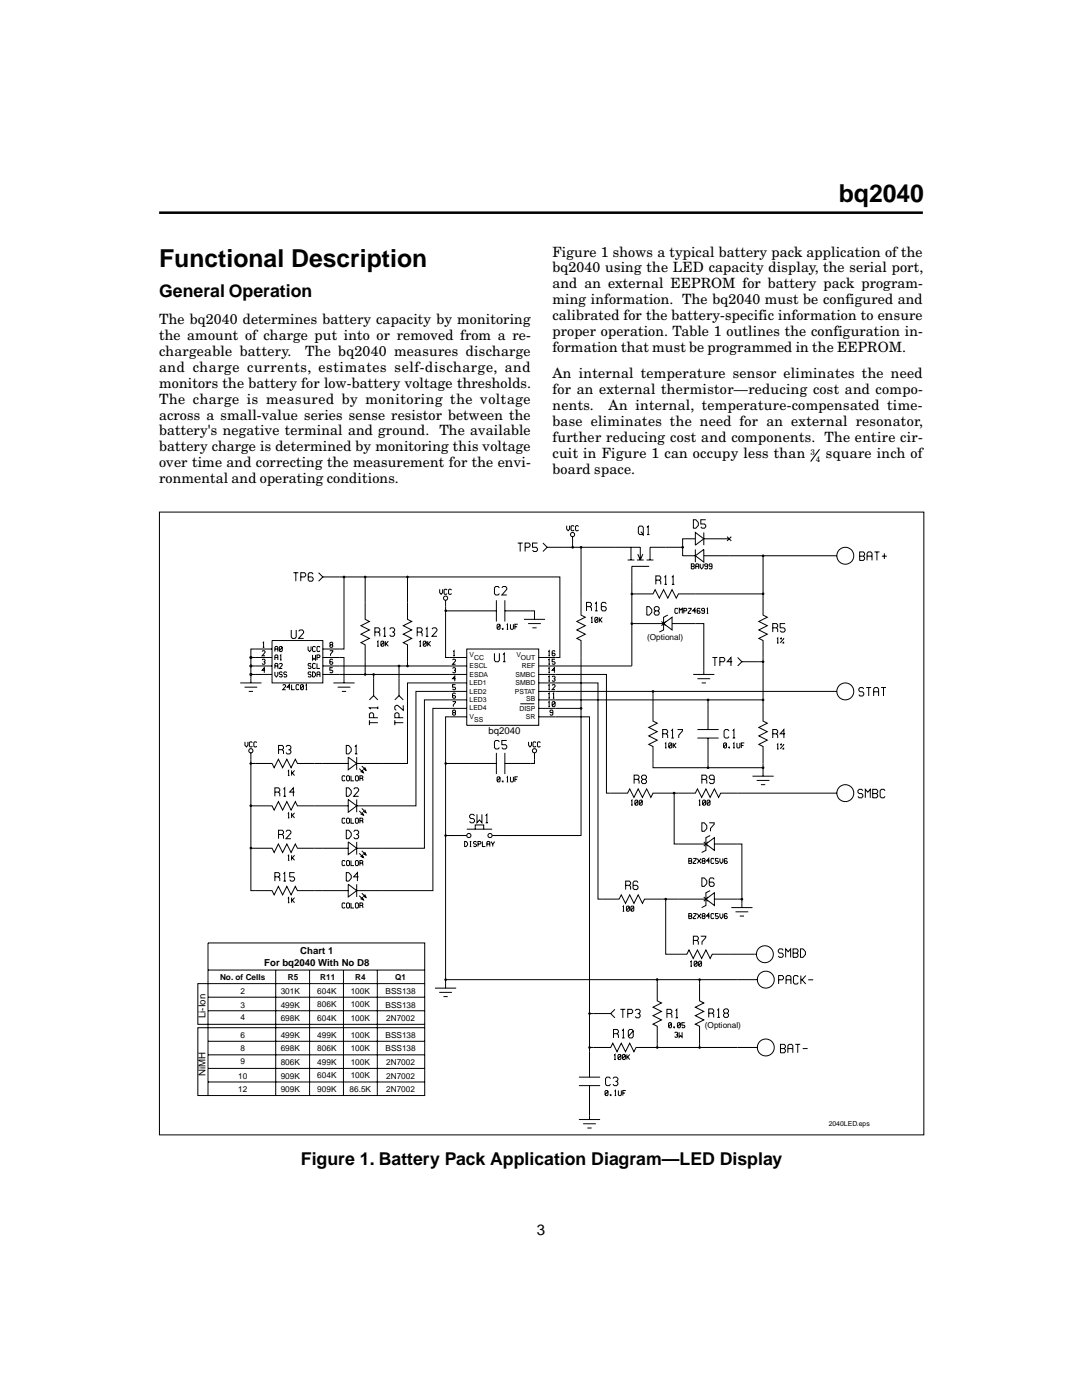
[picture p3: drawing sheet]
<svg xmlns="http://www.w3.org/2000/svg" width="216mm" height="279mm" viewBox="0 0 216 279" stroke-linecap="round" stroke-linejoin="round" font-family="sans-serif">
<path d="M163.5 89.7l-1.7 2.4z" fill="#000"/>
<g fill="none" stroke="#000" stroke-width=".2">
<path d="M163.5 89.7l-1.7 2.4M31.8 102.2h152.5v124.3h-152.5zM58.5 114.3h1M59 114.3v1.7M60 115.1h.8l.2-.2v-.3l-.2-.3h-.8v1.7M62.5 114.6l-.3-.3h-.5l-.2 .3v1.1l.2 .3h.5l.3-.3v-.3l-.3-.3h-.7M63.6 114.3l.8 .8-.8 .9M64.4 115.1h16.9v8.5l.9 .4-1.7 .9 1.7 .8-1.7 .9 1.7 .8-1.7 .9 .8 .4v4.2M68.6 115.1v14.4h-4.2M72.9 115.1v8.5l.8 .4-1.7 .9 1.7 .8-1.7 .9 1.7 .8-1.7 .9 .9 .4v5.9M81.3 115.1h30.4v16.1h-4.2M87.7 117.6v.7l.3 .3 .3-.3v-.7"/>
<path d="M88.9 119.8v11.4h4.2M89.2 117.8l-.1-.2h-.3l-.2 .2v.6l.2 .2h.3l.1-.2M90.1 117.8l-.2-.2h-.3l-.1 .2v.6l.1 .2h.3l.2-.2M99 119.8v4.2M99.6 117.3l-.2-.3h-.5l-.2 .3v1.2l.2 .2h.5l.2-.2M100.1 117.3l.3-.3h.5l.2 .3v.3l-1 1.1h1M100.7 119.8v4.2M103.3 108.4h1M103.8 108.4v1.7M104.8 109.2h.7l.3-.3v-.2l-.3-.3h-.7v1.7M107.2 108.4h-.9v.8h.7l.2 .3v.3l-.2 .3h-.5l-.2-.3M108.3 108.4l.9 .8-.9 .9"/>
<path d="M109.2 109.2h18.6v2.6M113.1 104.9v.7l.3 .3 .3-.3v-.7M114.3 107.1v2.1M114.5 105.1l-.1-.2h-.3l-.1 .2v.7l.1 .1h.3l.1-.1M115.4 105.1l-.1-.2h-.3l-.2 .2v.7l.2 .1h.3l.1-.1M115.9 109.2v13.6l.9 .4-1.7 .8 1.7 .9-1.7 .8 1.7 .9-1.7 .8 .8 .4v13.6M125.2 111.8h1.4M125.9 109.2v2.6M126.1 118.5v14.4h-18.6M127.1 111.8h1.3M127.3 110.6l.5 1.2M127.6 105h.5l.3 .3v1.1l-.3 .3h-.5l-.2-.3v-1.1z"/>
<path d="M127.9 106.1l.5 .6v.3M128.3 110.6l-.5 1.2M129 111.8h1.4M129.1 105.3l.2-.3v1.7M129.1 106.7h.5M129.5 113h-3.4v5.5h4.2l.4-.8 .9 1.7 .8-1.7 .9 1.7 .8-1.7 .8 1.7 .5-.9h16.9v4.3l.8 .4-1.7 .8 1.7 .9-1.7 .8 1.7 .9-1.7 .8 .9 .4v16.1l.8 .4-1.7 .9 1.7 .8-1.7 .9 1.7 .8-1.7 .9 .9 .4v5.9M130.9 115.8h.7l.2-.3v-.3l-.2-.3h-.7v1.7M131.6 115.8l.2 .3v.5M132.6 115.2l.2-.3v1.7M132.6 116.6h.5M134.1 115.2l.2-.3v1.7M134.1 116.6h.5"/>
<path d="M136.2 109.2h-6.5v2.6M137.9 113h.5l.1-.3-.1-.2h-.5v1h.5l.1-.1-.1-.4M138.4 103.7a.93 .93 0 0 1 .9 1.1l-.5 .6h-.4zM138.7 107.5h-2.5v3.4h2.5M138.7 110.9l1.7-1.3v2.6zM138.7 106.3l1.7 1.2-1.7 1.3zM138.7 109.6v2.6M138.8 113.5v-.8l.2-.2h.3l.1 .2v.8M138.8 113h.6M139.7 112.5v.7l.3 .3 .3-.3v-.7M140.4 106.3v2.5M140.4 110.9h26.6"/>
<path d="M140.4 107.5h5.1M140.8 103.7h-1v.9h.8l.2 .2v.3l-.2 .3h-.5l-.3-.3M141.2 113h-.5l-.1-.1 .1-.4h.3l.2 .2v.7l-.2 .1h-.3l-.1-.1M142.1 113h-.5l-.1-.1 .1-.4h.3l.2 .2v.7l-.2 .1h-.3l-.1-.1M145.1 107.1l.8 .9M145.9 107.1l-.8 .9M152.3 110.9v7.6M171.5 111h.8l.2-.3v-.3l-.2-.3h-.8v1.7h.8l.2-.2v-.3l-.2-.3M173 111.8v-1.4l.3-.3h.5l.2 .3v1.4M173 111h1M174.5 110.1h1M175 110.1v1.7"/>
<path d="M176 111h1M176.5 110.4v1.2M47.9 136.3h4.3M48.8 137.1h2.5M49.6 138h.9M50.1 131.2v1.7h4.2M50.1 134.6h4.2M50.1 132.9v3.4M52.3 130l.1-.1h.3l.2 .1-.6 .9h.6M52.3 131.7l.1-.1h.3l.2 .1v.2l-.3 .2M52.4 128.3l.2-.1v1M52.4 129.2h.3"/>
<path d="M52.7 132.1l.2 .1-.2 .4h-.3l-.1-.2M52.9 133.8h-.6l.4-.6v1.1M54.3 127.8h10.1v8.5h-10.1zM54.3 129.5h-4.2v1.7h4.2M54.8 134.1v.7l.3 .3 .3-.3v-.7M54.8 133.4v-.8l.2-.2h.3l.1 .2v.8M54.8 131.7v-.8l.2-.2h.3l.1 .2v.8M54.8 130v-.8l.2-.2h.3l.1 .2v.8M54.8 131.2h.6M54.8 132.9h.6M54.8 129.5h.6M55.7 132.6l.2-.2h.3l.1 .2-.6 .8h.6"/>
<path d="M55.9 130.9l.1-.2v1M55.9 129h.3l.1 .2v.7l-.1 .1h-.3l-.2-.1v-.7zM55.9 131.7h.3M56.3 134.3l-.1-.2h-.3l-.2 .2 .2 .3h.3l.1 .2-.1 .3h-.3l-.2-.2M56.3 129.2l-.6 .7M56.4 136.8l.2-.2h.3l.1 .2-.6 .8h.6M57.2 134.3l-.1-.2h-.3l-.2 .2 .2 .3h.3l.1 .2-.1 .3h-.3l-.2-.2M57.9 137.1h-.6l.4-.5v1M58.1 125.7v1.4l.3 .3h.5l.2-.3v-1.4M58.2 136.6v1h.6M59.6 126l.2-.3h.5l.3 .3v.3l-1 1.1h1M59.7 136.8l-.2-.2h-.3l-.1 .2v.7l.1 .1h.3l.2-.1"/>
<path d="M60.1 136.6h.3l.1 .2v.7l-.1 .1h-.3l-.1-.1v-.7zM60.5 136.8l-.5 .7M61 136.8l.1-.2v1M61 137.6h.3M61.5 129v.7l.3 .3 .3-.3v-.7M62.1 134.3l-.2-.2h-.3l-.1 .2 .1 .3h.3l.2 .2-.2 .3h-.3l-.1-.2M62.1 132.6l-.2-.2h-.3l-.1 .2 .1 .3h.3l.2 .2-.2 .3h-.3l-.1-.2M62.4 134.1a.56 .56 0 0 1 .6 .7l-.3 .3h-.3zM62.4 130.7v1l.3-.3 .3 .3v-1M63 132.6l-.2-.2h-.3l-.1 .2v.6l.1 .2h.3l.2-.2M63 129.2l-.2-.2h-.3l-.1 .2v.7l.1 .1h.3l.2-.1M63.3 135.1v-.8l.1-.2h.3l.1 .2v.8"/>
<path d="M63.3 132.4v1h.5M63.3 131.2h.4l.1-.3-.1-.2h-.4v1M63.3 134.6h.5M63.8 129.2l-.1-.2h-.3l-.1 .2v.7l.1 .1h.3l.1-.1M64.4 131.2h4.2v5.1M64.4 134.6h28.7M64.4 132.9h28.7M65.8 129.9h.6l-.4 .6v.4M66 128.2h.3l.1 .1-.1 .4h-.3l-.2-.2zM66 128.7l-.2 .1 .2 .4h.3l.1-.2-.1-.3M66.4 133.2h-.6v.6h.5l.1 .3-.1 .2h-.3l-.2-.2M66.4 131.7l-.1-.1h-.3l-.2 .1v.7l.2 .2h.3l.1-.4-.1-.1h-.5"/>
<path d="M66.5 136.3h4.3M67.4 137.1h2.5M68.2 138h.9M73.7 139.7l.9-.9 .8 .9M74.6 134.6v4.2M74.8 126.1h.7l.3-.2v-.3l-.3-.3h-.7v1.7M75.3 128.1l.1-.1v1M75.3 129h.3M75.5 126.1l.3 .3v.6M76.2 128h.3l.1 .1v.7l-.1 .2h-.3l-.2-.2v-.7zM76.5 125.6l.3-.3v1.7M76.5 127h.5"/>
<path d="M76.6 128.1l-.6 .7M76.9 128v1M77 128.5l.5 .5M77.5 128l-.6 .5M77.8 125.6l.2-.3h.5l.2 .3v.3l-.2 .2h-.3M78.5 126.1l.2 .3v.3l-.2 .3h-.5l-.2-.3M78.8 139.7l.8-.9 .9 .9M79.6 132.9v5.9M83.2 126.1h.8l.2-.2v-.3l-.2-.3h-.8v1.7M83.7 128.1l.2-.1v1M83.7 129h.3M84 126.1l.2 .3v.6"/>
<path d="M84.6 128h.3l.1 .1v.7l-.1 .2h-.3l-.1-.2v-.7zM85 125.6l.2-.3v1.7M85 127h.5M85 128.1l-.5 .7M85.3 128v1M85.5 128.5l.4 .5M85.9 128l-.6 .5M86.2 125.6l.2-.3h.5l.3 .3v.3l-1 1.1h1M88.9 121.9h10.1M90.3 131.7l.1-.1h.3l.2 .1-.6 .9h.6M90.3 133.4l.1-.2h.3l.2 .2v.2l-.3 .2M90.4 130l.2-.1v1"/>
<path d="M90.4 130.9h.3M90.7 133.8l.2 .1-.2 .4h-.3l-.1-.2M90.9 135.4h-.6l.4-.5v1.1M90.9 136.6h-.6v.5h.4l.2 .2-.2 .3h-.3l-.1-.1M90.9 138.5l-.2-.2h-.3l-.1 .2v.7l.1 .1h.3l.2-.3-.2-.2h-.4M93.1 129.5h14.4v15.3h-14.4zM93.1 136.3h-11.8v16.1h-10.1M93.1 138h-10.1v22.8h-11.8M93.1 139.7h-8.4v29.6h-13.5M98.7 130.4v1.4l.2 .3h.5l.2-.3v-1.4M99.3 124.6h.3l.2 .1v.7l-.2 .2h-.3l-.1-.2v-.7zM99.8 124.7l-.6 .7"/>
<path d="M100.2 125.4h.2v.2h-.2zM100.4 130.7l.2-.3v1.7M100.4 132.1h.5M100.7 121.9h5.9v1.7M101.1 124.7l.2-.1v1M101.1 125.6h.3M101.9 124.6v.8l.1 .2h.3l.1-.2v-.8M102.7 125.1h.5M103.3 124.6h-.6v1M104.5 123.6h4.3M105.4 124.5h2.5M106.2 125.3h.9"/>
<path d="M107.5 136.3h11.8v43.1h4.2l.5-.8 .8 1.7 .9-1.7 .8 1.7 .8-1.7 .9 1.7 .4-.9h12.3M107.5 134.6h13.5v23.7h4.2l.5-.9 .8 1.7 .8-1.7 .9 1.7 .8-1.7 .9 1.7 .4-.8h8.4l.5-.9 .8 1.7 .9-1.7 .8 1.7 .8-1.7 .9 1.7 .4-.8h23.2M107.5 139.7h33.8v5.9M107.5 138h59.5M109.4 138.5l.2-.2v1M109.4 136.8l.2-.2v1M109.4 135.1l.2-.2v1.1M109.4 133.4l.2-.2v1.1M109.4 131.7l.2-.1v1M109.4 130l.2-.1v1M109.4 130.9h.3M109.4 139.3h.3"/>
<path d="M109.4 137.6h.3M109.4 136h.3M109.4 134.3h.3M109.4 132.6h.3M110.2 136.8l.1-.2h.3l.2 .2-.6 .8h.6M110.2 135.1l.1-.2h.3l.2 .4-.3 .1M110.3 138.5l.2-.2v1M110.3 139.3h.3M110.6 135.4l.2 .2-.2 .4h-.3l-.1-.2M110.8 133.8h-.6l.4-.6v1.1M110.8 131.6h-.6v.5h.4l.2 .1-.2 .4h-.3l-.1-.2M110.8 130l-.2-.1h-.3l-.1 .1v.7l.1 .2h.3l.2-.2-.2-.3h-.4"/>
<path d="M117 121.1h.8l.2-.3v-.3l-.2-.3h-.8v1.7M117.8 121.1l.2 .2v.6M118 123.4l.1-.2v1M118 124.2h.3M118.8 120.5l.2-.3v1.7M118.8 121.9h.5M118.8 123.2h.3l.2 .2v.7l-.2 .1h-.3l-.1-.1v-.7zM119.3 123.4l-.6 .7M119.6 123.2v1M119.7 123.7l.5 .5M120.2 123.2l-.6 .5M121 120.5l-.3-.3h-.5l-.2 .3v1.1l.2 .3h.5l.3-.3v-.3l-.3-.2h-.7"/>
<path d="M126.1 124.5h6.3M129.1 121.1a.93 .93 0 0 1 1 1.1l-.5 .6h-.5zM130.3 138v5.9l.8 .4-1.6 .9 1.6 .8-1.6 .9 1.6 .8-1.6 .9 .8 .4v4.2h11v-5.9M130.8 121.1h.5l.2 .2v.3l-.2 .3h-.5l-.3-.3v-.3zM130.8 121.9l-.3 .3v.3l.3 .3h.5l.2-.3v-.3l-.2-.3M132 124l.8 .9M132.4 124.5l1.7-1.3v2.5zM132.5 124.4l-.1 .1M132.8 124l-.8 .9M133.3 122.8l-.9 .4v2.5l-.8 .4M134.1 124.5h6.3v10.1M135.3 121.6l-.2-.2h-.3l-.1 .2v.7l.1 .1h.3l.2-.1"/>
<path d="M135.6 122.4v-1l.2 .3 .3-.3v1M136.4 121.9h.5l.1-.3-.1-.2h-.5v1M137.3 121.4h.6l-.6 .9v.1h.6M138.3 134.6h4.2M138.8 121.9h-.6l.5-.5v1M139.2 135.4h2.5M139.7 121.6l-.2-.2h-.2l-.2 .2v.7l.2 .1h.2l.2-.1-.2-.4h-.4M140 136.3h.9M140.6 121.9h-.5l-.1-.2 .1-.3h.3l.2 .2v.7l-.2 .1h-.3l-.1-.1M141 121.6l.2-.2v1M141 122.4h.3M141.3 139.7h11"/>
<path d="M142.2 131.2h.9M142.6 131.2v1.7M143.6 132.1h.8l.2-.3v-.3l-.2-.3h-.8v1.7M146.1 132.1h-1l.8-.9v1.7M147.2 131.2l.8 .9-.8 .8M148 132.1h4.3M154.2 125.3h.7l.3-.3v-.3l-.3-.2h-.7v1.6M154.9 125.3l.3 .3v.5M155 127.5l.2-.2v1M155 128.3h.3M155.8 127.3h.1v.2h-.1zM156.2 128.2h.2v.1h-.2z"/>
<path d="M156.4 127.3l-.6 1M156.7 124.5h-1v.8h.7l.3 .3v.3l-.3 .2h-.5l-.2-.2M172.4 137.5l-.3-.3h-.5l-.2 .3v.3l.2 .3h.5l.3 .2v.3l-.3 .3h-.5l-.2-.3M172.8 137.2h1M173.3 137.2v1.7M174.3 138.9v-1.4l.3-.3h.5l.2 .3v1.4M174.3 138.1h1M175.8 137.2h1M176.3 137.2v1.7M48.9 148.1v.6l.3 .4 .3-.4v-.6M50.1 152.4h4.2l.4 .8 .8-1.7 .9 1.7 .8-1.7 .9 1.7 .8-1.7 .5 .9h10.1M50.1 150.3v19"/>
<path d="M50.4 148.2l-.2-.1h-.3l-.1 .1v.7l.1 .2h.3l.2-.2M51.2 148.2l-.1-.1h-.3l-.1 .1v.7l.1 .2h.3l.1-.2M54.8 158.1h.8l.2-.3v-.3l-.2-.3h-.8v1.7M55.6 149.6h.7l.3-.3v-.2l-.3-.3h-.7v1.7M55.6 158.1l.2 .3v.5M56.3 149.6l.3 .3v.6M56.6 157.5l.2-.3v1.7M56.6 158.9h.5M57.1 149.1l.2-.3h.5l.2 .3v.2l-.2 .3h-.2M57.4 153.9l.2-.1v1M57.4 154.8h.3M57.8 149.6l.2 .3v.3l-.2 .3h-.5l-.2-.3"/>
<path d="M58.2 153.8v1M58.3 154.3l.5 .5M58.8 153.8l-.6 .5M58.8 158.1h-1l.7-.9v1.7M68.9 155l-.2-.2h-.3l-.1 .2v.7l.1 .1h.3l.2-.1M69.1 157.2a.93 .93 0 0 1 1 1.2l-.5 .5h-.5zM69.1 148.8a.93 .93 0 0 1 1 1.1l-.5 .6h-.5zM69.3 154.8h.3l.1 .2v.7l-.1 .1h-.3l-.2-.1v-.7zM69.5 159.6l1.7 1.2-1.7 1.3zM69.5 151.1l1.7 1.3-1.7 1.2zM70 154.8v1h.6M70.6 157.5l.2-.3h.5l.3 .3v.3l-1 1.1h1"/>
<path d="M70.8 149.1l.3-.3v1.7M70.8 150.5h.5M71.1 154.8h.3l.1 .2v.7l-.1 .1h-.3l-.2-.1v-.7zM71.2 151.1v2.5M71.2 159.6v2.5M71.7 153.4l.8 .8M71.8 155.3h.4l.2-.3-.2-.2h-.4v1M72.2 152.9l.8 .8M72.2 155.3l.2 .5M72.3 153.6l.2 .6-.6-.2M72.8 153.1l.2 .6-.6-.2M73.7 143.7v1"/>
<path d="M73.7 144.2h1.7M74.6 143.2v-.7l-.3-.3h-.3l-.3 .3v.7h1.7M75.4 141.3h-1.7l.3 .2M75.4 141v.5M78.8 144.2h1.7M78.8 143.7v1M79.6 143.2v-.7l-.3-.3h-.2l-.3 .3v.7h1.7M80.5 140.8v1l-1.2-1h-.2l-.3 .2v.5l.3 .3M88.9 152.4h10.1M90.3 140h.6l-.5 .7v.3M90.4 141.7h.3l.2 .2-.2 .3h-.3l-.1-.2zM90.4 142.2l-.1 .2 .1 .3h.3l.2-.1-.2-.4"/>
<path d="M93.1 141.4h-6.7v36.3h-15.2M93.1 143.1h-4.2v54.1M99 150.3v4.2M99.3 155h.3l.2 .2v.7l-.2 .1h-.3l-.1-.1v-.7zM99.6 148.1l-.2-.3h-.5l-.2 .3v1.1l.2 .3h.5l.2-.3M99.8 155.2l-.6 .7M100.2 155.9h.2v.1h-.2zM100.7 150.3v4.2M101.1 155.2l.2-.2v1M101.1 156h.3M101.1 147.8h-1v.8h.8l.2 .3v.3l-.2 .3h-.5l-.3-.3M101.9 155v.9l.1 .1h.3l.1-.1v-.9"/>
<path d="M102.7 155.5h.5M103.3 155h-.6v1M105.5 148.1v.6l.3 .4 .3-.4v-.6M106.6 150.3v2.1h-5.9M106.9 148.2l-.1-.1h-.3l-.1 .1v.7l.1 .2h.3l.1-.2M107.5 141.4h8.4v25.3h-15.2M107.5 143.1h10.1v71.9M107.8 148.2l-.1-.1h-.3l-.2 .1v.7l.2 .2h.3l.1-.2M109.4 140.2l.2-.2v1M109.4 141h.3M110.3 142.2h-.4l-.2-.2 .2-.3h.3l.1 .2v.7l-.1 .1h-.3l-.2-.1M110.3 140h.3l.2 .2v.7l-.2 .1h-.3l-.1-.1v-.7z"/>
<path d="M110.8 140.2l-.6 .7M125.9 159.9l.2-.2v1M126.5 155.5h.8l.2-.2v-.3l-.2-.3h-.8v1.7M126.8 159.7h.3l.2 .2v.6l-.2 .2h-.3l-.1-.2v-.6zM127.3 155.5l.2 .3v.6M127.3 159.9l-.6 .6M127.7 159.7h.3l.2 .2v.6l-.2 .2h-.3l-.1-.2v-.6zM128.2 159.9l-.6 .6M128.3 154.7h.5l.2 .3v.3l-.2 .2h-.5l-.3-.2v-.3zM128.3 155.5l-.3 .3v.3l.3 .3h.5l.2-.3v-.3l-.2-.3M132.2 146.4h.8l.2-.2v-.3l-.2-.3h-.8v1.7M132.7 148.4l.1-.1v1"/>
<path d="M132.7 149.3h.3M133 146.4l.2 .3v.6M133.6 148.3h.3l.1 .1v.7l-.1 .2h-.3l-.2-.2v-.7zM134 145.9l.2-.3v1.7M134 147.3h.5M134 148.4l-.6 .7M134.3 148.3v1M134.5 148.8l.4 .5M134.5 158.3v10.1h6.4M134.9 148.3l-.6 .5M135.2 145.6h1v.3l-.8 .8v.6M139.2 147.3h4.2"/>
<path d="M139.2 145.6h4.2M139.5 159.9l.1-.2v1M140 155.5h.8l.2-.2v-.3l-.2-.3h-.8v1.7M140.4 159.7h.2l.2 .2v.6l-.2 .2h-.2l-.2-.2v-.6zM140.8 155.5l.2 .3v.6M140.8 159.9l-.6 .6M141.2 159.7h.3l.2 .2v.6l-.2 .2h-.3l-.1-.2v-.6zM141.3 153.2h11M141.7 159.9l-.6 .6M142.5 155.5h-.7l-.3-.2v-.3l.3-.3h.5l.2 .3v1.1l-.2 .3h-.5l-.3-.3M144.5 148.3h.3l.2 .1v.7l-.2 .2h-.3l-.1-.2v-.7zM145 148.4l-.6 .7"/>
<path d="M145.4 149.1h.2v.2h-.2zM145.5 145.9l-.3-.3h-.5l-.2 .3v1.1l.2 .3h.5l.3-.3M146.2 145.9l.2-.3v1.7M146.2 147.3h.5M146.3 148.4l.1-.1v1M146.3 149.3h.3M147 148.3v.8l.2 .2h.3l.1-.2v-.8M147.9 148.8h.5M148.5 148.3h-.6v1M150.1 154.9h4.3M151 155.8h2.5M151.8 156.6h.9"/>
<path d="M154.2 146.4h.7l.3-.2v-.3l-.3-.3h-.7v1.7M154.9 146.4l.3 .3v.6M155 148.6l.2-.1v1M155 149.5h.3M155.8 148.5h.1v.1h-.1zM156.2 149.3h.2v.2h-.2zM156.4 148.5l-.6 1M156.7 146.4h-1l.7-.8v1.7M172.2 157.8l-.3-.3h-.5l-.2 .3v.3l.2 .3h.5l.3 .3v.2l-.3 .3h-.5l-.2-.3M172.7 159.2v-1.7l.5 .6 .5-.6v1.7M174.1 158.4h.8l.2-.3v-.3l-.2-.3h-.8v1.7h.8l.2-.3v-.2l-.2-.3M176.6 157.8l-.2-.3h-.5l-.3 .3v1.1l.3 .3h.5l.2-.3"/>
<path d="M50.1 160.8h4.2l.4 .9 .8-1.7 .9 1.7 .8-1.7 .9 1.7 .8-1.7 .5 .8h10.1M54.8 175h.8l.2-.3v-.3l-.2-.2h-.8v1.6M55.6 175l.2 .3v.5M55.6 166.5h.7l.3-.2v-.3l-.3-.3h-.7v1.7M56.3 166.5l.3 .3v.6M56.6 174.4l.2-.2v1.6M56.6 175.8h.5M57.1 166l.2-.3h.5l.2 .3v.3l-.9 1.1h.9M57.4 179.3l.2-.2v1.1M57.4 170.9l.2-.2v1M57.4 162.4l.2-.2v1M57.4 171.7h.3"/>
<path d="M57.4 163.2h.3M58.2 162.2v1M58.2 170.7v1M58.2 179.1v1.1M58.3 179.6l.5 .6M58.3 171.2l.5 .5M58.3 162.7l.5 .5M58.8 179.1l-.6 .5M58.8 170.7l-.6 .5M58.8 162.2l-.6 .5M58.8 174.2h-1v.8h.7l.3 .3v.3l-.3 .2h-.5l-.2-.2M68.9 163.4l-.2-.1h-.3l-.1 .1v.7l.1 .2h.3l.2-.2"/>
<path d="M68.9 171.9l-.2-.2h-.3l-.1 .2v.7l.1 .2h.3l.2-.2M69.1 165.7a.93 .93 0 0 1 1 1.1l-.5 .6h-.5zM69.1 174.2a.93 .93 0 0 1 1 1.1l-.5 .5h-.5zM69.3 163.3h.3l.1 .1v.7l-.1 .2h-.3l-.2-.2v-.7zM69.3 171.7h.3l.1 .2v.7l-.1 .2h-.3l-.2-.2v-.7zM69.5 169.3h-10.1l-.5-.9-.8 1.7-.9-1.7-.8 1.7-.9-1.7-.8 1.7-.4-.8h-4.2v8.4h4.2l.4 .9 .8-1.7 .9 1.7 .8-1.7 .9 1.7 .8-1.7 .5 .8h10.1M69.5 168l1.7 1.3-1.7 1.3zM69.5 176.5l1.7 1.2-1.7 1.3zM70 163.3v1h.6M70 171.7v1.1h.6M70.6 166l.2-.3h.5l.3 .3v.3l-.3 .2h-.2M71.1 163.3h.3l.1 .1v.7l-.1 .2h-.3l-.2-.2v-.7z"/>
<path d="M71.1 171.7h.3l.1 .2v.7l-.1 .2h-.3l-.2-.2v-.7zM71.2 168v2.6M71.2 176.5v2.5M71.3 166.5l.3 .3v.3l-.3 .3h-.5l-.2-.3M71.6 175h-1l.7-.8v1.6M71.7 161.8l.8 .9M71.7 170.3l.8 .8M71.7 178.8l.8 .8M71.8 163.8h.4l.2-.4-.2-.1h-.4v1M71.8 172.2h.4l.2-.3-.2-.2h-.4v1.1M72.2 161.3l.8 .9M72.2 169.8l.8 .8"/>
<path d="M72.2 178.3l.8 .8M72.2 163.8l.2 .5M72.2 172.2l.2 .6M72.3 162.1l.2 .6-.6-.3M72.3 170.6l.2 .5-.6-.2M72.3 179l.2 .6-.6-.2M72.8 161.6l.2 .6-.6-.3M72.8 170l.2 .6-.6-.2M72.8 178.5l.2 .6-.6-.3M88.9 166.7h4.2M92.7 167.9a.57 .57 0 0 1 .6 .7l-.3 .3h-.3zM93.1 165.5h5.1"/>
<path d="M93.7 168.9h.3M93.7 167.9h.3M93.9 167.9v1M94.7 162.8l-.3-.3h-.5l-.2 .3v.3l.2 .3h.5l.3 .2v.3l-.3 .3h-.5l-.2-.3M94.8 165.5v-.9h1.7v.9M95.1 168.1l-.2-.2h-.3l-.1 .4 .1 .1h.3l.2 .4-.2 .1h-.3l-.1-.1M95.2 162.5v1.7l.5-.6 .5 .6v-1.7M95.4 168.4h.4l.2-.3-.2-.2h-.4v1M96.3 167.9v1h.6M96.9 162.8l.2-.3v1.7M96.9 164.2h.5M97.1 168.9v-.8l.2-.2h.3l.1 .2v.8"/>
<path d="M97.1 168.4h.6M98 167.9l.3 .5 .3-.5M98.2 166.7h3.4M98.3 168.4v.5M124.8 176.7h.8l.2-.3v-.3l-.2-.3h-.8v1.7M125.6 176.7l.2 .3v.5M125.9 160.7h.3M127.3 176.1l-.2-.3h-.5l-.3 .3v1.2l.3 .2h.5l.2-.2v-.3l-.2-.3h-.8M132.8 179.4v11h4.3l.4-.8 .8 1.7 .9-1.7 .8 1.7 .9-1.7 .8 1.7 .4-.9h8.8M137.4 171.8h.5l.1-.3-.1-.2h-.5v1h.5l.1-.1-.1-.4M138.3 171.3h.6l-.6 .9v.1h.6M139.2 171.3l.6 1"/>
<path d="M139.5 160.7h.3M139.8 171.3l-.6 1M140 164.2a.93 .93 0 0 1 1 1.1l-.5 .6h-.5zM140 175.2a.93 .93 0 0 1 1 1.1l-.5 .6h-.5zM140.2 171.3h.3l.2 .2-.2 .3h-.3l-.1-.1zM140.2 171.8l-.1 .2 .1 .3h.3l.2-.1-.2-.4M140.4 168l.9 .9M140.4 179l.9 .9M140.9 168.4l1.6-1.2v2.5zM140.9 179.4l1.6-1.2v2.5zM140.9 168.4l-.1 .1M140.9 179.4l-.1 .1"/>
<path d="M141.3 168l-.9 .9M141.3 179l-.9 .9M141.5 164.2h1v.3l-.7 .8v.6M141.6 171.8h-.6l.4-.5v1M141.7 166.7l-.8 .5v2.5l-.9 .4M141.7 177.7l-.8 .5v2.5l-.9 .4M142.5 171.5l-.2-.2h-.3l-.1 .2v.7l.1 .1h.3l.2-.1M142.5 175.5l-.2-.3h-.5l-.3 .3v1.1l.3 .3h.5l.2-.3v-.3l-.2-.2h-.8M142.5 168.4h5.5v12.7M142.5 179.4h5.5M143.3 171.3h-.5v.5h.4l.1 .2-.1 .3h-.3l-.1-.1M143.6 171.3v.7l.3 .3 .3-.3v-.7"/>
<path d="M145.1 171.5l-.1-.2h-.3l-.2 .2v.7l.2 .1h.3l.1-.3-.1-.2h-.5M41.5 188.2h43.2v30.4h-43.2zM41.5 193.6h43.2M41.5 199h43.2M55 193.6v25M57.4 180.2h.3M61.8 193.6v25M68.5 193.6v25M68.9 180.4l-.2-.2h-.3l-.1 .2v.6l.1 .2h.3l.2-.2M69.3 180.2h.3l.1 .2v.6l-.1 .2h-.3l-.2-.2v-.6zM70 180.2v1h.6M71.1 180.2h.3l.1 .2v.6l-.1 .2h-.3l-.2-.2v-.6z"/>
<path d="M71.8 180.7h.4l.2-.3-.2-.2h-.4v1M72.2 180.7l.2 .5M75.3 193.6v25M84.7 196.3h-45.2v8.1h45.2M86.8 197.2h4.2M87.6 198h2.6M88.5 198.9h.8M88.9 195.5h62.2M124.3 181l.1-.2v1M124.3 181.8h.3M125.1 180.8h.3l.2 .2v.7l-.2 .1h-.3l-.1-.1v-.7zM125.6 181l-.6 .7"/>
<path d="M126 180.8h.3l.2 .2v.7l-.2 .1h-.3l-.1-.1v-.7zM126.5 181l-.6 .7M131.1 195.5v4.2l.9 .5-1.7 .8 1.7 .9-1.7 .8 1.7 .8-1.7 .9 .8 .4v4.2M137.4 182.8h.5l.1-.3-.1-.2h-.5v1h.5l.1-.1-.1-.4M137.8 192l.1-.2v1M137.8 192.8h.3M138.3 182.3h.6l-.6 .9v.1h.6M138.4 187.7h.7l.2-.3v-.3l-.2-.3h-.7v1.7M138.7 191.8h.3l.1 .2v.7l-.1 .1h-.3l-.2-.1v-.7zM139.1 187.7l.2 .3v.5M139.1 192l-.6 .7M139.2 182.3l.6 1"/>
<path d="M139.5 191.8h.3l.2 .2v.7l-.2 .1h-.3l-.1-.1v-.7zM139.6 195.5v4.2l.8 .5-1.7 .8 1.7 .9-1.7 .8 1.7 .8-1.7 .9 .9 .4v4.2M139.8 182.3l-.6 1M139.8 186.8h1v.3l-.7 .9v.5M140 192l-.6 .7M140.2 182.3h.3l.2 .2-.2 .3h-.3l-.1-.1zM140.2 182.8l-.1 .2 .1 .3h.3l.2-.1-.2-.4M141.6 182.8h-.6l.4-.5v1M142.5 182.5l-.2-.2h-.3l-.1 .2v.7l.1 .1h.3l.2-.1M143.3 182.3h-.5v.5h.4l.1 .2-.1 .3h-.3l-.1-.1M143.6 182.3v.7l.3 .3 .3-.3v-.7M145.1 182.5l-.1-.2h-.3l-.2 .2v.7l.2 .1h.3l.1-.3-.1-.2h-.5"/>
<path d="M145.9 181.1h4.2M146.8 182h2.5M147.6 182.8h.9M155.4 195.5h.7l.2-.2v-.3l-.2-.3h-.7v1.7M156.3 189.6l-.3-.2h-.5l-.2 .2v.3l.2 .3h.5l.3 .3v.3l-.3 .3h-.5l-.2-.3M156.8 191.1v-1.7l.5 .5 .5-.5v1.7M156.8 196.4v-1.4l.3-.3h.5l.2 .3v1.4M156.8 195.5h1M158.2 190.2h.8l.2-.3v-.3l-.2-.2h-.8v1.7h.8l.2-.3v-.3l-.2-.3M159.3 195l-.2-.3h-.5l-.3 .3v1.1l.3 .3h.5l.2-.3M159.7 189.4a.93 .93 0 0 1 1 1.1l-.5 .6h-.5zM159.8 194.7v1.7"/>
<path d="M160 195.5l.8 .9M160.8 194.7l-.8 .8h-.2M161.3 195.5h1M41.5 207.8h43.2M41.5 201.7h43.2M41.5 210.5h43.2M41.5 213.2h43.2M41.5 215.9h43.2M84.7 205.1h-45.2v13.5h2M115.5 215h4.2M115.5 216.7h4.2M117.6 209h4.3l.4-.8 .8 1.7 .9-1.7 .8 1.7 .9-1.7 .8 1.7 .4-.9h24.2"/>
<path d="M117.6 202.3h4.3M117.6 216.7v6.7M120.9 217.6h.3l.1 .2v.7l-.1 .1h-.3l-.2-.1v-.7zM121.3 217.8l-.6 .7M121.8 218.5h.1v.1h-.1zM121.8 215.2l-.2-.2h-.5l-.3 .2v1.2l.3 .3h.5l.2-.3M122.3 215.2l.3-.2h.5l.2 .2v.3l-.2 .3h-.3M122.4 206.3h.8l.2-.3v-.3l-.2-.2h-.8v1.6M122.6 210.6l.1-.2v1.1M122.6 211.5h.3M122.7 217.8l.1-.2v1M122.7 218.6h.3"/>
<path d="M122.7 201.4l-.8 .9 .8 .8M123.1 215.8l.2 .3v.3l-.2 .3h-.5l-.3-.3M123.2 206.3l.2 .3v.5M123.4 217.6v.9l.1 .1h.3l.2-.1v-.9M123.5 210.4h.3l.1 .2v.7l-.1 .2h-.3l-.2-.2v-.7zM123.8 201.4h1M123.9 210.6l-.6 .7M124.1 205.7l.3-.2v1.6M124.1 207.1h.5M124.3 201.4v1.7M124.3 218.1h.4M124.3 210.4h.3l.2 .2v.7l-.2 .2h-.3l-.1-.2v-.7z"/>
<path d="M124.8 210.6l-.6 .7M124.9 217.6h-.6v1M125.1 210.4v1.1M125.2 210.9l.5 .6M125.3 202.3h.7l.3-.3v-.3l-.3-.3h-.7v1.7M125.6 205.5h.5l.3 .2v1.2l-.3 .2h-.5l-.2-.2v-1.2zM125.7 210.4l-.6 .5M126.4 205.7l-1 1.2M126.7 201.7l.3-.3h.5l.2 .3v.3l-.2 .3h-.3M127.5 202.3l.2 .3v.2l-.2 .3h-.5l-.3-.3M133.1 202.3h.7l.3-.3v-.3l-.3-.3h-.7v1.7M133.6 204.1h.2l.2 .2v.6l-.2 .2h-.2l-.2-.2v-.6z"/>
<path d="M133.8 202.3l.3 .3v.5M134 204.3l-.6 .6M134.4 204.9h.2v.2h-.2zM134.6 206.2l.2-.2h.3l.1 .3-.3 .2M134.8 201.7l.2-.3v1.7M134.8 203.1h.5M135.1 206.5l.1 .2-.1 .3h-.3l-.2-.2M135.3 204.1h.3l.2 .2v.6l-.2 .2h-.3l-.1-.2v-.6zM135.5 206v1l.3-.3 .3 .3v-1M135.8 204.3l-.6 .6M136.7 204.1h-.6v.5h.4l.2 .2-.2 .3h-.3l-.1-.2M141.4 202.2h.8l.2-.3v-.3l-.2-.2h-.8v1.6"/>
<path d="M142.2 202.2l.2 .3v.5M143.1 201.6l.3-.2v1.6M143.1 203h.5M144.6 201.4h.5l.3 .2v.3l-.3 .3h-.5l-.2-.3v-.3zM144.6 202.2l-.2 .3v.3l.2 .2h.5l.3-.2v-.3l-.3-.3M155.7 209.3h.8l.2-.3v-.3l-.2-.3h-.8v1.7h.8l.2-.3v-.3l-.2-.2M157.2 210.1v-1.4l.3-.3h.5l.2 .3v1.4M157.2 209.3h1M158.7 208.4h1M159.2 208.4v1.7M160.2 209.3h1M115.5 223.4h4.2"/>
<path d="M116.4 224.3h2.5M117.2 225.1h.9"/>
<circle cx="88.9" cy="119.4" r=".42"/>
<circle cx="114.3" cy="106.7" r=".42"/>
<circle cx="168.7" cy="110.9" r="1.69"/>
<circle cx="50.1" cy="132.9" r=".21"/>
<circle cx="50.1" cy="134.6" r=".21"/>
<circle cx="50.1" cy="131.2" r=".21"/>
<circle cx="168.7" cy="138" r="1.69"/>
<circle cx="50.1" cy="149.8" r=".42"/>
<circle cx="106.6" cy="149.8" r=".42"/>
<circle cx="168.7" cy="158.3" r="1.69"/>
<circle cx="93.6" cy="166.7" r=".42"/>
<circle cx="97.8" cy="166.7" r=".42"/>
<circle cx="152.6" cy="190.4" r="1.69"/>
<circle cx="152.8" cy="195.5" r="1.69"/>
<circle cx="152.8" cy="209" r="1.69"/>
</g>
<path d="M31.7 42.4h152.4" fill="none" stroke="#000" stroke-width=".51"/>
<g fill="#000">
<circle cx="68.6" cy="115.2" r=".26"/>
<circle cx="72.9" cy="115.2" r=".26"/>
<circle cx="81.3" cy="115.2" r=".26"/>
<circle cx="114.3" cy="109.2" r=".26"/>
<circle cx="115.9" cy="109.2" r=".26"/>
<circle cx="126.1" cy="118.5" r=".26"/>
<circle cx="136.2" cy="109.2" r=".26"/>
<circle cx="152.3" cy="110.9" r=".26"/>
<circle cx="152.3" cy="118.5" r=".26"/>
<circle cx="72.9" cy="134.6" r=".26"/>
<circle cx="74.6" cy="134.6" r=".26"/>
<circle cx="79.6" cy="132.9" r=".26"/>
<circle cx="81.3" cy="132.9" r=".26"/>
<circle cx="88.9" cy="121.9" r=".26"/>
<circle cx="126.1" cy="124.5" r=".26"/>
<circle cx="130.3" cy="138" r=".26"/>
<circle cx="141.3" cy="139.7" r=".26"/>
<circle cx="152.3" cy="132.1" r=".26"/>
<circle cx="152.3" cy="139.7" r=".26"/>
<circle cx="50" cy="152.4" r=".26"/>
<circle cx="88.9" cy="152.4" r=".26"/>
<circle cx="115.9" cy="141.4" r=".26"/>
<circle cx="134.5" cy="158.3" r=".26"/>
<circle cx="141.3" cy="153.2" r=".26"/>
<circle cx="152.3" cy="153.2" r=".26"/>
<circle cx="50" cy="160.8" r=".26"/>
<circle cx="50.1" cy="169.2" r=".26"/>
<circle cx="88.9" cy="166.8" r=".26"/>
<circle cx="132.8" cy="179.4" r=".26"/>
<circle cx="148" cy="179.5" r=".26"/>
<circle cx="88.9" cy="195.5" r=".26"/>
<circle cx="131.1" cy="195.5" r=".26"/>
<circle cx="139.6" cy="195.5" r=".26"/>
<circle cx="117.6" cy="202.3" r=".26"/>
<circle cx="117.6" cy="209" r=".26"/>
<circle cx="131.1" cy="209" r=".26"/>
<circle cx="139.6" cy="209" r=".26"/>
</g>
<path d="M103.8 140.5h2.8z" fill="#000" stroke="#000" stroke-width=".2"/>
<g font-size="4.9">
<text x="167.4" y="40.3">bq2040</text>
<text x="31.7" y="53.2">Functional Description</text>
</g>
<g font-size="3.5">
<text x="31.7" y="59.3">General Operation</text>
<text x="60" y="232.4">Figure 1. Battery Pack Application Diagram—LED Display</text>
</g>
<text font-size="3" x="107.1" y="246.4">3</text>
<g font-size="2.8">
<text x="110.2" y="51.2">Figure 1 shows a typical battery pack application of the</text>
<text x="110.2" y="54.4">bq2040 using the LED capacity display, the serial port,</text>
<text x="110.2" y="57.6">and an external EEPROM for battery pack program-</text>
<text x="31.7" y="64.7">The bq2040 determines battery capacity by monitoring</text>
<text x="110.2" y="60.7">ming information. The bq2040 must be configured and</text>
<text x="110.2" y="63.9">calibrated for the battery-specific information to ensure</text>
<text x="31.7" y="67.9">the amount of charge put into or removed from a re-</text>
<text x="31.7" y="71">chargeable battery.</text>
<text x="60.9" y="71">The bq2040 measures discharge</text>
<text x="110.2" y="67.1">proper operation. Table 1 outlines the configuration in-</text>
<text x="110.2" y="70.3">formation that must be programmed in the EEPROM.</text>
<text x="31.7" y="74.2">and charge currents, estimates self-discharge, and</text>
<text x="31.7" y="77.4">monitors the battery for low-battery voltage thresholds.</text>
<text x="110.2" y="75.5">An internal temperature sensor eliminates the need</text>
<text x="31.7" y="80.6">The charge is measured by monitoring the voltage</text>
<text x="31.7" y="83.7">across a small-value series sense resistor between the</text>
<text x="110.2" y="78.7">for an external thermistor—reducing cost and compo-</text>
<text x="110.2" y="81.9">nents.</text>
<text x="121.4" y="81.9">An internal, temperature-compensated time-</text>
<text x="31.7" y="86.9">battery's negative terminal and ground.</text>
<text x="87.7" y="86.9">The available</text>
<text x="110.2" y="85.1">base eliminates the need for an external resonator,</text>
<text x="110.2" y="88.2">further reducing cost and components. The entire cir-</text>
<text x="31.7" y="90.1">battery charge is determined by monitoring this voltage</text>
<text x="31.7" y="93.3">over time and correcting the measurement for the envi-</text>
<text x="110.2" y="94.6">board space.</text>
<text x="110.2" y="91.4">cuit in Figure 1 can occupy less than</text>
<text x="164.8" y="91.4">square inch of</text>
<text x="31.7" y="96.4">ronmental and operating conditions.</text>
</g>
<g font-size="1.9">
<text x="97.5" y="146.5">bq2040</text>
<text x="59.9" y="190.4">Chart 1</text>
<text x="52.7" y="192.8">For bq2040 With No D8</text>
<text x="41" y="203.2" transform="rotate(-90 41 203.2)">Li-Ion</text>
<text x="41" y="214.7" transform="rotate(-90 41 214.7)">NiMH</text>
</g>
<g font-size="1.6">
<text x="161.7" y="90.9">3</text>
<text x="162.8" y="92.1">4</text>
<text x="129.1" y="127.6">(Optional)</text>
<text x="43.9" y="195.5">No. of Cells</text>
<text x="57.4" y="195.6">R5</text>
<text x="63.9" y="195.6">R11</text>
<text x="70.9" y="195.6">R4</text>
<text x="78.8" y="195.6">Q1</text>
<text x="48" y="198.5">2</text>
<text x="48" y="201.2">3</text>
<text x="48" y="203.6">4</text>
<text x="56" y="198.5">301K</text>
<text x="56" y="201.1">499K</text>
<text x="56" y="203.8">698K</text>
<text x="63.3" y="198.3">604K</text>
<text x="63.3" y="201">806K</text>
<text x="63.3" y="203.8">604K</text>
<text x="70" y="198.3">100K</text>
<text x="70" y="201">100K</text>
<text x="70" y="203.8">100K</text>
<text x="76.9" y="198.5">BSS138</text>
<text x="76.9" y="201.1">BSS138</text>
<text x="77.1" y="203.7">2N7002</text>
<text x="48" y="207.1">6</text>
<text x="48" y="209.7">8</text>
<text x="56" y="207.1">499K</text>
<text x="56" y="209.8">698K</text>
<text x="63.3" y="207.2">499K</text>
<text x="63.3" y="209.7">806K</text>
<text x="70" y="207.2">100K</text>
<text x="70" y="209.7">100K</text>
<text x="76.9" y="207.2">BSS138</text>
<text x="76.9" y="209.7">BSS138</text>
<text x="140.6" y="205.1">(Optional)</text>
<text x="47.5" y="215.3">10</text>
<text x="48" y="212.4">9</text>
<text x="56" y="212.6">806K</text>
<text x="56" y="215.3">909K</text>
<text x="63.3" y="212.6">499K</text>
<text x="63.3" y="215.2">604K</text>
<text x="70" y="212.6">100K</text>
<text x="70" y="215.2">100K</text>
<text x="77.1" y="212.6">2N7002</text>
<text x="77.1" y="215.3">2N7002</text>
<text x="47.5" y="218">12</text>
<text x="56" y="218">909K</text>
<text x="63.3" y="218">909K</text>
<text x="69.8" y="218">86.5K</text>
<text x="77.1" y="217.9">2N7002</text>
</g>
<g font-size="1.4">
<text x="93.7" y="131.2">V</text>
<text x="94.6" y="131.7">CC</text>
<text x="103" y="131.2">V</text>
<text x="104" y="131.7">OUT</text>
<text x="93.7" y="133.3">ESCL</text>
<text x="93.7" y="135.1">ESDA</text>
<text x="93.7" y="136.8">LED1</text>
<text x="102.9" y="135.1">SMBC</text>
<text x="102.9" y="136.8">SMBD</text>
<text x="104.1" y="133.4">REF</text>
<text x="93.7" y="143.5">V</text>
<text x="93.7" y="138.4">LED2</text>
<text x="93.7" y="140.2">LED3</text>
<text x="93.7" y="141.7">LED4</text>
<text x="102.8" y="138.5">PSTAT</text>
<text x="103.6" y="141.8">DISP</text>
<text x="104.9" y="143.6">SR</text>
<text x="105" y="139.9">SB</text>
<text x="94.6" y="144">SS</text>
<text x="165.4" y="224.7">2040LED.eps</text>
</g>
</svg>
